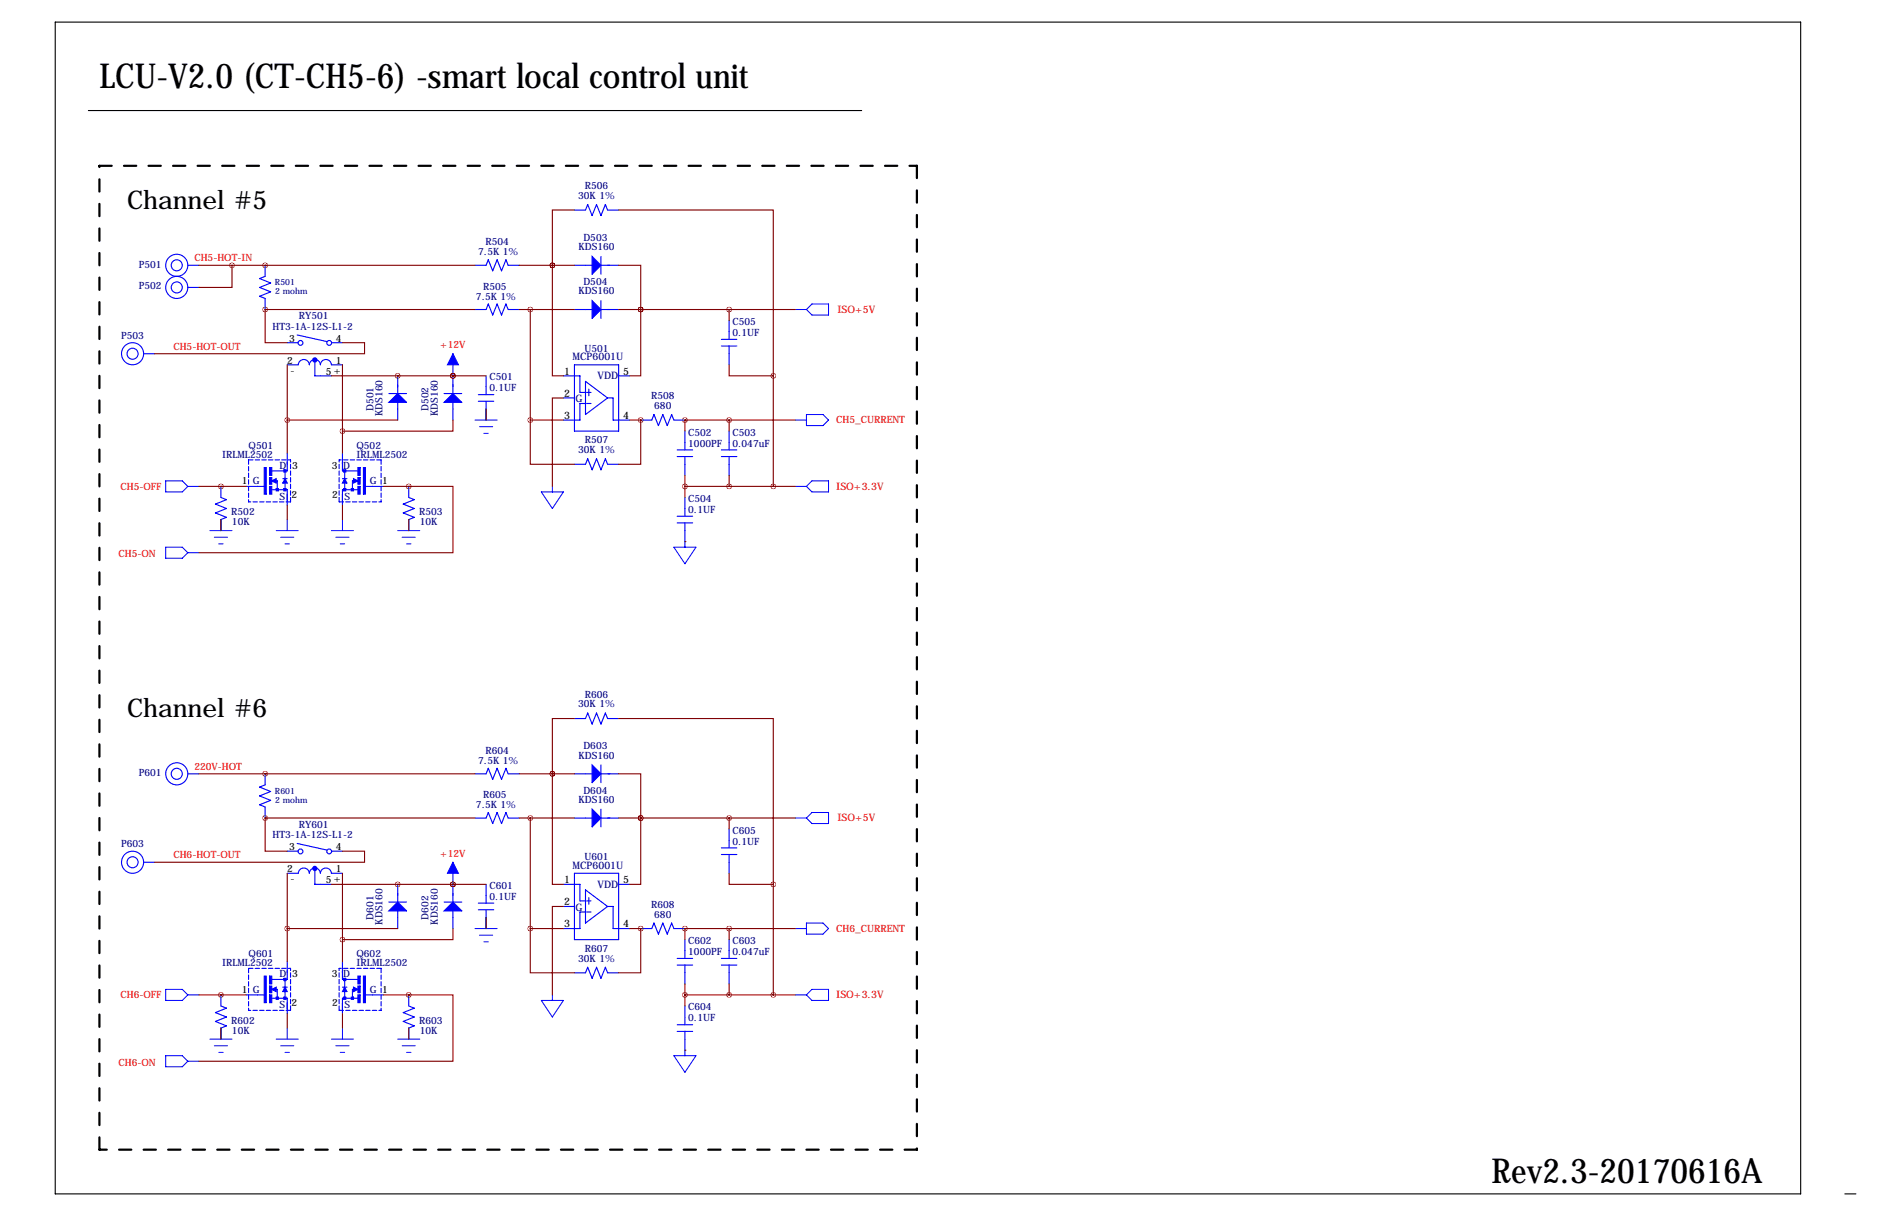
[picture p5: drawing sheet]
<svg xmlns="http://www.w3.org/2000/svg" width="432mm" height="279mm" viewBox="0 0 432 279" stroke-linecap="round" stroke-linejoin="round" font-family="sans-serif">
<path d="M12.7 5.1h401.3v269.2h-401.3zM20.3 25.4h177.8M424.2 274.3h2.5" fill="none" stroke="#000" stroke-width=".25"/>
<path d="M22.9 38.1h187.9M210.8 38.1v226.1M22.9 264.2v-226.1M210.8 264.2h-187.9" fill="none" stroke="#000" stroke-width=".51" stroke-dasharray="2.8 2.8"/>
<g fill="none" stroke="#00f" stroke-width=".25">
<path d="M132.1 48.3h2.5l.5-1.3 1 2.5 1.1-2.5 1 2.5 1-2.5 .5 1.3h2.5M138.2 58.9v4.1M43.2 61h2.5M43.2 66h2.5M61 61v2.5l-1.3 .5 2.5 1-2.5 1 2.5 1.1-2.5 1 1.3 .5v2.5M66 78.7h2.6M68.3 77l6.9 1.5M76.2 78.7h2.5M109.2 61h2.6l.5-1.3 1 2.5 1-2.5 1 2.5 1-2.5 .5 1.3h2.6M109.2 71.1h2.6l.5-1.3 1 2.6 1-2.6 1 2.6 1-2.6 .5 1.3h2.6M132.1 61h10.1M132.1 71.1h10.1"/>
<path d="M138.2 69.1v4.1M165.9 78h3.5M165.9 79.5h3.5M167.6 73.7v4.3M167.6 79.5v4.3M33 81.3h2.6M66 83.8h2.6a1.27 1.27 0 0 1 1.3-1.2 1.27 1.27 0 0 1 1.2 1.2 1.27 1.27 0 0 1 1.3-1.2 1.27 1.27 0 0 1 1.3 1.2 1.27 1.27 0 0 1 1.2-1.2 1.27 1.27 0 0 1 1.3 1.2h2.5M72.4 82.5v3.9h3.8M89.4 90.4h4.1M91.4 86.4v10.1M102.1 90.4h4.1M104.1 86.4v10.1"/>
<path d="M110 90.7h3.5M110 92.2h3.5M111.8 86.4v4.3M111.8 92.2v4.3M129.5 86.4h3.8v3.8h1.3M129.5 91.4h2.6M132.1 83.8h10.1v15.3h-10.1zM134.6 92.7h-1.3v3.8h-3.8M134.6 87.6l5.1 3.8-5.1 3.8zM134.9 90.2h1M134.9 92.7h1M135.4 89.4v1.5"/>
<path d="M139.7 91.4h1.3v5.1h3.8M142.2 86.4h2.6M147.3 96.5h2.6l.5-1.3 1 2.6 1-2.6 1 2.6 1-2.6 .5 1.3h2.6M157.5 99.1v4.3M167.6 99.1v4.3M50.8 111.8v2.5l1.3 .5-2.6 1 2.6 1-2.6 1.1 2.6 1-1.3 .5v2.5M56.6 111.8h4.4M57.1 107.2v1M57.1 108.7v1M57.1 110.2v1.1M57.1 111.8v1M57.1 113.3v1"/>
<path d="M57.1 114.8v.5h.6M58.2 105.7h-1.1v1M58.2 115.3h1M58.7 105.7h1M59.7 115.3h1M60.2 105.7h1M61.2 115.3h1M61.7 105.7h1M62.2 110.5h1.6v2M62.5 112.5h3.5v3.6M62.7 115.3h1.1M63.2 105.7h1.1"/>
<path d="M64.3 115.3h1M64.8 105.7h1M65 110h1M65.5 108.2v1.8M65.5 111v1.5M66 104.1v4.1h-3.5M66.3 105.7h.5v.5M66.8 106.7v1M66.8 108.2v1M66.8 109.7v1M66.8 111.3v1M66.8 112.8v1"/>
<path d="M66.8 114.3v1h-1M78 114.3v1h1M78 106.7v1M78 108.2v1M78 109.7v1M78 111.3v1M78 112.8v1M78.5 105.7h-.5v.5M78.7 104.1v4.1h3.6M78.7 110h1.1M79 105.7h1M79.2 108.2v1.8"/>
<path d="M79.2 111v1.5M79.5 115.3h1M80.5 105.7h1M81 115.3h1M82 105.7h1.1M82.3 112.5h-3.6v3.6M82.5 115.3h1.1M82.5 110.5h-1.5v2M83.6 105.7h1M83.8 111.8h4.3M84.1 115.3h1M85.1 105.7h1"/>
<path d="M85.6 115.3h1M86.6 105.7h1v1M87.6 114.8v.5h-.5M87.6 107.2v1M87.6 108.7v1M87.6 110.2v1.1M87.6 111.8v1M87.6 113.3v1M94 111.8v2.5l1.2 .5-2.5 1 2.5 1-2.5 1.1 2.5 1-1.2 .5v2.5M132.1 106.7h2.5l.5-1.3 1 2.5 1.1-2.5 1 2.5 1-2.5 .5 1.3h2.5M155.7 103.4h3.6M155.7 104.9h3.6"/>
<path d="M155.7 118.6h3.6M157.5 104.9v4.3M157.5 114.3v4.3M165.9 103.4h3.5M165.9 104.9h3.5M167.6 104.9v4.3M155.7 120.1h3.6M157.5 120.1v4.4M43.2 177.8h2.5M61 177.8v2.5l-1.3 .5 2.5 1.1-2.5 1 2.5 1-2.5 1 1.3 .5v2.6M109.2 177.8h2.6l.5-1.3 1 2.6 1-2.6 1 2.6 1-2.6 .5 1.3h2.6M132.1 177.8h10.1"/>
<path d="M132.1 165.1h2.5l.5-1.3 1 2.6 1.1-2.6 1 2.6 1-2.6 .5 1.3h2.5M138.2 175.8v4M33 198.1h2.6M66 195.6h2.6M68.3 193.8l6.9 1.5M72.4 199.4v3.8h3.8M76.2 195.6h2.5M109.2 188h2.6l.5-1.3 1 2.5 1-2.5 1 2.5 1-2.5 .5 1.3h2.6M132.1 188h10.1M138.2 185.9v4.1M165.9 194.8h3.5M165.9 196.3h3.5"/>
<path d="M167.6 190.5v4.3M167.6 196.3v4.4M66 200.7l2.6-.1a1.27 1.27 0 0 1 1.3-1.2 1.27 1.27 0 0 1 1.2 1.3 1.27 1.27 0 0 1 1.3-1.3 1.27 1.27 0 0 1 1.3 1.3 1.27 1.27 0 0 1 1.2-1.3 1.27 1.27 0 0 1 1.3 1.3h2.5M89.4 207.3h4.1M91.4 203.2v10.2M102.1 207.3h4.1M104.1 203.2v10.2M110 207.5h3.5M110 209h3.5M111.8 203.2v4.3M111.8 209v4.4M129.5 203.2h3.8v3.8h1.3"/>
<path d="M129.5 208.3h2.6M132.1 200.7h10.1v15.2h-10.1zM134.6 204.5l5.1 3.8-5.1 3.8zM134.6 209.5h-1.3v3.9h-3.8M134.9 207h1M134.9 209.5h1M135.4 206.2v1.6M139.7 208.3h1.3v5.1h3.8M142.2 203.2h2.6M147.3 213.4h2.6l.5-1.3 1 2.5 1-2.5 1 2.5 1-2.5 .5 1.3h2.6M157.5 215.9v4.3M167.6 215.9v4.3"/>
<path d="M50.8 228.6v2.5l1.3 .5-2.6 1.1 2.6 1-2.6 1 2.6 1-1.3 .5v2.6M56.6 228.6h4.4M57.1 224v1M57.1 225.6v1M57.1 227.1v1M57.1 228.6v1M57.1 230.1v1M57.1 231.6v.6h.6M58.2 222.5h-1.1v1M58.2 232.2h1M58.7 222.5h1M59.7 232.2h1"/>
<path d="M60.2 222.5h1M61.2 232.2h1M61.7 222.5h1M62.2 227.3h1.6v2.1M62.5 229.4h3.5v3.5M62.7 232.2h1.1M63.2 222.5h1.1M64.3 232.2h1M64.8 222.5h1M65 226.8h1M65.5 225v1.8M65.5 227.8v1.6"/>
<path d="M66 221v4h-3.5M66.3 222.5h.5v.5M66.8 223.5v1M66.8 225v1.1M66.8 226.6v1M66.8 228.1v1M66.8 229.6v1M66.8 231.1v1.1h-1M78 223.5v1M78 225v1.1M78 226.6v1M78 228.1v1"/>
<path d="M78 229.6v1M78 231.1v1.1h1M78.5 222.5h-.5v.5M78.7 221v4h3.6M78.7 226.8h1.1M79 222.5h1M79.2 225v1.8M79.2 227.8v1.6M79.5 232.2h1M80.5 222.5h1M81 232.2h1M82 222.5h1.1"/>
<path d="M82.3 229.4h-3.6v3.5M82.5 227.3h-1.5v2.1M82.5 232.2h1.1M83.6 222.5h1M83.8 228.6h4.3M84.1 232.2h1M85.1 222.5h1M85.6 232.2h1M86.6 222.5h1v1M87.6 224v1M87.6 225.6v1M87.6 227.1v1"/>
<path d="M87.6 228.6v1M87.6 230.1v1M87.6 231.6v.6h-.5M94 228.6v2.5l1.2 .5-2.5 1.1 2.5 1-2.5 1 2.5 1-1.2 .5v2.6M132.1 223.5h2.5l.5-1.3 1 2.6 1.1-2.6 1 2.6 1-2.6 .5 1.3h2.5M155.7 220.2h3.6M155.7 221.7h3.6M155.7 235.5h3.6M155.7 237h3.6M157.5 221.7v4.4M157.5 231.1v4.4M157.5 237v4.3"/>
<path d="M165.9 220.2h3.5M165.9 221.7h3.5M167.6 221.7v4.4"/>
<circle cx="40.6" cy="66" r="1.27"/>
<circle cx="40.6" cy="61" r="1.27"/>
<circle cx="40.6" cy="61" r="2.54"/>
<circle cx="40.6" cy="66" r="2.54"/>
<circle cx="69.1" cy="78.8" r=".56"/>
<circle cx="75.7" cy="78.8" r=".56"/>
<circle cx="30.5" cy="81.3" r="1.27"/>
<circle cx="30.5" cy="81.3" r="2.54"/>
<circle cx="40.6" cy="177.8" r="1.27"/>
<circle cx="40.6" cy="177.8" r="2.54"/>
<circle cx="30.5" cy="198.1" r="1.27"/>
<circle cx="30.5" cy="198.1" r="2.54"/>
<circle cx="69.1" cy="195.6" r=".56"/>
<circle cx="75.7" cy="195.6" r=".56"/>
</g>
<g fill="none" stroke="#00f" stroke-width=".51">
<circle cx="72.4" cy="82.7" r=".36"/>
<circle cx="72.4" cy="199.5" r=".36"/>
</g>
<g fill="#00f" stroke="#00f" stroke-width=".25">
<path d="M60.8 107.4h.4v6.1h-.4z"/>
<path d="M62 107.4h.5v1.8h-.5z"/>
<path d="M62 109.7h.5v1.6h-.5z"/>
<path d="M62 111.8h.5v1.7h-.5z"/>
<path d="M62.5 110.5l1-.5v1z"/>
<path d="M65.5 110l.5 1h-1z"/>
<path d="M63.5 112.3h.5v.5h-.5z"/>
<path d="M65.3 112.3h.5v.5h-.5z"/>
<path d="M65.3 107.9h.5v.6h-.5z"/>
<path d="M83.6 107.4h.4v6.1h-.4z"/>
<path d="M82.3 107.4h.5v1.8h-.5z"/>
<path d="M82.3 109.7h.5v1.6h-.5z"/>
<path d="M82.3 111.8h.5v1.7h-.5z"/>
<path d="M81.3 110l1 .5-1 .5z"/>
<path d="M79.2 110l.6 1h-1.1z"/>
<path d="M80.8 112.3h.5v.5h-.5z"/>
<path d="M79 112.3h.5v.5h-.5z"/>
<path d="M79 107.9h.5v.6h-.5z"/>
<path d="M89.4 92.5l2-2.1 2.1 2.1z"/>
<path d="M102.1 92.5l2-2.1 2.1 2.1z"/>
<path d="M60.8 224.3h.4v6.1h-.4z"/>
<path d="M62 224.3h.5v1.8h-.5z"/>
<path d="M62 226.6h.5v1.5h-.5z"/>
<path d="M62 228.6h.5v1.8h-.5z"/>
<path d="M62.5 227.3l1-.5v1z"/>
<path d="M65.5 226.8l.5 1h-1z"/>
<path d="M63.5 229.1h.5v.5h-.5z"/>
<path d="M65.3 229.1h.5v.5h-.5z"/>
<path d="M65.3 224.8h.5v.5h-.5z"/>
<path d="M83.6 224.3h.4v6.1h-.4z"/>
<path d="M82.3 224.3h.5v1.8h-.5z"/>
<path d="M82.3 226.6h.5v1.5h-.5z"/>
<path d="M82.3 228.6h.5v1.8h-.5z"/>
<path d="M81.3 226.8l1 .5-1 .5z"/>
<path d="M79.2 226.8l.6 1h-1.1z"/>
<path d="M80.8 229.1h.5v.5h-.5z"/>
<path d="M79 229.1h.5v.5h-.5z"/>
<path d="M79 224.8h.5v.5h-.5z"/>
<path d="M89.4 209.3l2-2 2.1 2z"/>
<path d="M102.1 209.3l2-2 2.1 2z"/>
<path d="M136.1 58.9l2.1 2.1-2.1 2z"/>
<path d="M136.1 69.1l2.1 2-2.1 2.1z"/>
<path d="M136.1 175.8l2.1 2-2.1 2z"/>
<path d="M136.1 185.9l2.1 2.1-2.1 2z"/>
</g>
<g fill="none" stroke="#00f" stroke-width=".23">
<path d="M182.9 71.1h2.5M185.4 71.1l1.3-1.3h3.8v2.6h-3.8zM104.1 81.3v5.1M109.2 96.5h5.1M110.2 98h3.1M111.3 99.6h1M111.8 94v2.5M182.9 96.5h2.5M185.4 95.2h3.8l1.3 1.3-1.3 1.3h-3.8zM38.1 110.5h3.8l1.3 1.3-1.3 1.2h-3.8zM43.2 111.8h2.5M50.8 119.4v2.5"/>
<path d="M66 119.4v2.5M78.7 119.4v2.5M94 119.4v2.5M124.5 113h5l-2.5 3.8zM127 111.8v1.2M182.9 111.8h2.5M185.4 111.8l1.3-1.3h3.8v2.5h-3.8zM38.1 125.7h3.8l1.3 1.3-1.3 1.3h-3.8zM43.2 127h2.5M48.3 121.9h5M49.3 123.4h3M50.3 125h1"/>
<path d="M63.5 121.9h5.1M64.5 123.4h3.1M65.5 125h1M76.2 121.9h5.1M77.2 123.4h3.1M78.2 125h1M91.4 121.9h5.1M92.5 123.4h3M93.5 125h1M154.9 125.7h5.1l-2.5 3.8zM157.5 124.5v1.2M104.1 198.1v5.1"/>
<path d="M182.9 188h2.5M185.4 188l1.3-1.3h3.8v2.5h-3.8zM109.2 213.4h5.1M110.2 214.9h3.1M111.3 216.4h1M111.8 210.8v2.6M182.9 213.4h2.5M185.4 212.1h3.8l1.3 1.3-1.3 1.2h-3.8zM38.1 227.3h3.8l1.3 1.3-1.3 1.3h-3.8zM43.2 228.6h2.5M48.3 238.8h5M50.8 236.2v2.6"/>
<path d="M63.5 238.8h5.1M66 236.2v2.6M76.2 238.8h5.1M78.7 236.2v2.6M91.4 238.8h5.1M94 236.2v2.6M124.5 229.9h5l-2.5 3.8zM127 228.6v1.3M182.9 228.6h2.5M185.4 228.6l1.3-1.3h3.8v2.6h-3.8zM38.1 242.6h3.8l1.3 1.2-1.3 1.3h-3.8zM43.2 243.8h2.5"/>
<path d="M49.3 240.3h3M50.3 241.8h1M64.5 240.3h3.1M65.5 241.8h1M77.2 240.3h3.1M78.2 241.8h1M92.5 240.3h3M93.5 241.8h1M154.9 242.6h5.1l-2.5 3.8zM157.5 241.3v1.3"/>
</g>
<g fill="#00f" stroke="#00f" stroke-width=".23">
<path d="M104.1 81.3l1.3 2.5h-2.5z"/>
<path d="M104.1 198.1l1.3 2.6h-2.5z"/>
</g>
<g fill="none" stroke="#800000" stroke-width=".25">
<path d="M132.1 48.3h-5.1v12.7M142.2 48.3h35.6v38.1M45.7 61h63.5M53.3 61v5h-7.6M61 61h.1M61 71.1h.1M61 71.1v7.6h5M61 71.1h48.2M78.7 78.7h5.1v2.6h-48.2M119.4 61h12.7M119.4 71.1h12.7M121.9 71.1v25.4"/>
<path d="M127 61v25.4h2.5M127 61h.1M142.2 61h5.1v10.1M142.2 71.1h40.7M147.3 71.1v15.3h-2.5M147.3 71.1h.1M167.6 71.1v2.6M66 83.8v20.3M66 96.5h25.4M76.2 86.4h35.6M78.7 83.8v20.3M91.4 86.4h.1"/>
<path d="M104.1 86.4h.1M104.1 96.5v2.6h-25.4M111.8 94v2.5M121.9 96.5v10.2h10.2M121.9 96.5h7.6M129.5 91.4h-2.5v20.4M144.8 96.5h2.5M147.3 96.5h.1M147.3 96.5v10.2h-5.1M157.5 96.5h.1M157.5 96.5h25.4M157.5 96.5v2.6"/>
<path d="M167.6 83.8v2.6h10.2M167.6 96.5v2.6M177.8 86.4v25.4M45.7 111.8h10.9M50.8 111.8h.1M50.8 119.4v2.5M66 116.1v3.3M78.7 116.1v3.3M88.1 111.8h5.9M94 111.8h.1M94 111.8h10.1v15.2h-58.4M94 119.4v2.5"/>
<path d="M157.5 111.8h25.4M157.5 109.2v5.1M167.6 109.2v2.6M157.5 124.5h.1M45.7 177.8h63.5M61 177.8h.1M119.4 177.8h12.7M127 177.8v25.4h2.5M127 177.8h.1M132.1 165.1h-5.1v12.7M142.2 177.8h5.1v10.2M142.2 165.1h35.6v38.1"/>
<path d="M61 188v7.6h5M61 188h.1M61 188h48.2M78.7 195.6h5.1v2.5h-48.2M119.4 188h12.7M121.9 188v25.4M142.2 188h40.7M147.3 188v15.2h-2.5M147.3 188h.1M167.6 188v2.5M66 200.7v20.3M66 213.4h25.4"/>
<path d="M76.2 203.2h35.6M78.7 200.7v20.3M91.4 203.2h.1M104.1 203.2h.1M104.1 213.4v2.5h-25.4M111.8 210.8v2.6M121.9 213.4v10.1h10.2M121.9 213.4h7.6M129.5 208.3h-2.5v20.3M144.8 213.4h2.5M147.3 213.4h.1M147.3 213.4v10.1h-5.1"/>
<path d="M157.5 213.4h.1M157.5 213.4h25.4M157.5 213.4v2.5M167.6 200.7v2.5h10.2M167.6 213.4v2.5M177.8 203.2v25.4M45.7 228.6h10.9M50.8 228.6h.1M50.8 236.2v2.6M66 232.9v3.3M78.7 232.9v3.3M88.1 228.6h5.9"/>
<path d="M94 228.6h.1M94 228.6h10.1v15.2h-58.4M94 236.2v2.6M157.5 228.6h25.4M157.5 226.1v5M167.6 226.1v2.5M157.5 241.3h.1"/>
</g>
<path d="M104.1 86.4a.05 .05 0 0 0 .1 0 .05 .05 0 0 0-.1 0zM91.4 86.4a.05 .05 0 0 0 .1 0 .05 .05 0 0 0-.1 0zM104.1 86.4a.05 .05 0 0 0 .1 0 .05 .05 0 0 0-.1 0zM66 96.5a.05 .05 0 0 0 .1 0 .05 .05 0 0 0-.1 0zM78.7 99.1a.05 .05 0 0 0 .1 0 .05 .05 0 0 0-.1 0zM93.9 111.8a.05 .05 0 0 0 .1 0 .05 .05 0 0 0-.1 0zM53.3 61a.05 .05 0 0 0 .1 0 .05 .05 0 0 0-.1 0zM104.1 203.2a.05 .05 0 0 0 .1 0 .05 .05 0 0 0-.1 0zM91.4 203.2a.05 .05 0 0 0 .1 0 .05 .05 0 0 0-.1 0zM104.1 203.2a.05 .05 0 0 0 .1 0 .05 .05 0 0 0-.1 0zM66 213.4a.05 .05 0 0 0 .1 0 .05 .05 0 0 0-.1 0zM78.7 215.9a.05 .05 0 0 0 .1 0 .05 .05 0 0 0-.1 0zM93.9 228.6a.05 .05 0 0 0 .1 0 .05 .05 0 0 0-.1 0zM121.9 71.1a.05 .05 0 0 0 .1 0 .05 .05 0 0 0-.1 0zM147.3 71.1a.05 .05 0 0 0 .1 0 .05 .05 0 0 0-.1 0zM147.3 96.5a.05 .05 0 0 0 .1 0 .05 .05 0 0 0-.1 0zM121.9 96.5a.05 .05 0 0 0 .1 0 .05 .05 0 0 0-.1 0zM157.4 96.5a.05 .05 0 0 0 .1 0 .05 .05 0 0 0-.1 0zM167.6 96.5a.05 .05 0 0 0 .1 0 .05 .05 0 0 0-.1 0zM167.6 111.8a.05 .05 0 0 0 .1 0 .05 .05 0 0 0-.1 0zM147.3 71.1a.05 .05 0 0 0 .1 0 .05 .05 0 0 0-.1 0zM157.4 111.8a.05 .05 0 0 0 .1 0 .05 .05 0 0 0-.1 0zM167.6 71.1a.05 .05 0 0 0 .1 0 .05 .05 0 0 0-.1 0zM121.9 188a.05 .05 0 0 0 .1 0 .05 .05 0 0 0-.1 0zM147.3 188a.05 .05 0 0 0 .1 0 .05 .05 0 0 0-.1 0zM147.3 213.4a.05 .05 0 0 0 .1 0 .05 .05 0 0 0-.1 0zM121.9 213.4a.05 .05 0 0 0 .1 0 .05 .05 0 0 0-.1 0zM157.4 213.4a.05 .05 0 0 0 .1 0 .05 .05 0 0 0-.1 0zM167.6 213.4a.05 .05 0 0 0 .1 0 .05 .05 0 0 0-.1 0zM167.6 228.6a.05 .05 0 0 0 .1 0 .05 .05 0 0 0-.1 0zM147.3 188a.05 .05 0 0 0 .1 0 .05 .05 0 0 0-.1 0zM157.4 228.6a.05 .05 0 0 0 .1 0 .05 .05 0 0 0-.1 0zM167.6 188a.05 .05 0 0 0 .1 0 .05 .05 0 0 0-.1 0zM60.9 71.1a.05 .05 0 0 0 .1 0 .05 .05 0 0 0-.1 0zM60.9 188a.05 .05 0 0 0 .1 0 .05 .05 0 0 0-.1 0zM60.9 177.8a.05 .05 0 0 0 .1 0 .05 .05 0 0 0-.1 0zM60.9 61a.05 .05 0 0 0 .1 0 .05 .05 0 0 0-.1 0z" fill="#800000" stroke="#800000" stroke-width="1.1"/>
<g font-size="7.9">
<text x="22.9" y="20.3">LCU-V2.0 (CT-CH5-6) -smart local control unit</text>
<text x="342.9" y="271.8">Rev2.3-20170616A</text>
</g>
<g font-size="5.9">
<text x="29.2" y="48">Channel #5</text>
<text x="29.2" y="164.8">Channel #6</text>
</g>
<g font-size="2.4" fill="#f00">
<text x="192.5" y="71.9">ISO+5V</text>
<text x="192.3" y="112.5">ISO+3.3V</text>
<text x="192.5" y="188.7">ISO+5V</text>
<text x="192.3" y="229.4">ISO+3.3V</text>
</g>
<g font-size="2.4" fill="#000080">
<text x="131.6" y="82.7">MCP6001U</text>
<text x="137.4" y="87.1">VDD</text>
<text x="132.3" y="92.5">G</text>
<text x="131.6" y="199.6">MCP6001U</text>
<text x="137.4" y="204">VDD</text>
<text x="132.3" y="209.3">G</text>
</g>
<g font-size="2.4">
<text x="129.7" y="86.1">1</text>
<text x="143.3" y="86.1">5</text>
<text x="129.7" y="91.2">2</text>
<text x="129.7" y="96.3">3</text>
<text x="143.3" y="96.3">4</text>
<text x="129.7" y="202.9">1</text>
<text x="143.3" y="202.9">5</text>
<text x="129.7" y="208">2</text>
<text x="129.7" y="213.1">3</text>
<text x="143.3" y="213.1">4</text>
</g>
<g font-size="2.3" fill="#000080">
<text x="132.9" y="45.7">30K 1%</text>
<text x="134.5" y="43.4">R506</text>
<text x="109.9" y="58.7">7.5K 1%</text>
<text x="111.6" y="56.4">R504</text>
<text x="133" y="57.5">KDS160</text>
<text x="134.1" y="55.4">D503</text>
<text x="31.9" y="61.6">P501</text>
<text x="134.1" y="65.5">D504</text>
<text x="31.9" y="66.4">P502</text>
<text x="109.4" y="68.8">7.5K 1%</text>
<text x="111.1" y="66.5">R505</text>
<text x="133" y="67.7">KDS160</text>
<text x="27.8" y="77.8">P503</text>
<text x="62.7" y="75.8">HT3-1A-12S-L1-2</text>
<text x="68.7" y="73.4">RY501</text>
<text x="168.4" y="74.7">C505</text>
<text x="168.4" y="77.2">0.1UF</text>
<text x="134.4" y="80.8">U501</text>
<text x="112.5" y="87.4">C501</text>
<text x="112.5" y="89.9">0.1UF</text>
<text x="85.9" y="94.5" transform="rotate(-90 85.9 94.5)">D501</text>
<text x="88" y="95.6" transform="rotate(-90 88 95.6)">KDS160</text>
<text x="98.6" y="94.5" transform="rotate(-90 98.6 94.5)">D502</text>
<text x="100.7" y="95.6" transform="rotate(-90 100.7 95.6)">KDS160</text>
<text x="149.7" y="91.7">R508</text>
<text x="150.4" y="94">680</text>
<text x="134.5" y="101.9">R507</text>
<text x="158.2" y="100.1">C502</text>
<text x="168.4" y="100.1">C503</text>
<text x="51.1" y="105.2">IRLML2502</text>
<text x="57.1" y="103.1">Q501</text>
<text x="64.3" y="107.7">D</text>
<text x="78.9" y="107.7">D</text>
<text x="82" y="103.1">Q502</text>
<text x="82" y="105.2">IRLML2502</text>
<text x="132.9" y="104.1">30K 1%</text>
<text x="158.2" y="102.6">1000PF</text>
<text x="168.4" y="102.6">0.047uF</text>
<text x="85" y="111.3">G 1</text>
<text x="53.2" y="118.4">R502</text>
<text x="64.3" y="114.8">S</text>
<text x="79.2" y="114.8">S</text>
<text x="96.4" y="118.4">R503</text>
<text x="158.2" y="115.3">C504</text>
<text x="158.2" y="117.9">0.1UF</text>
<text x="53.3" y="120.7">10K</text>
<text x="96.5" y="120.7">10K</text>
<text x="134.5" y="160.3">R606</text>
<text x="132.9" y="162.6">30K 1%</text>
<text x="111.6" y="173.2">R604</text>
<text x="134.1" y="172.2">D603</text>
<text x="31.9" y="178.4">P601</text>
<text x="109.9" y="175.5">7.5K 1%</text>
<text x="133" y="174.3">KDS160</text>
<text x="109.4" y="185.7">7.5K 1%</text>
<text x="111.1" y="183.4">R605</text>
<text x="133" y="184.5">KDS160</text>
<text x="134.1" y="182.4">D604</text>
<text x="68.7" y="190.2">RY601</text>
<text x="168.4" y="191.5">C605</text>
<text x="27.8" y="194.7">P603</text>
<text x="62.7" y="192.6">HT3-1A-12S-L1-2</text>
<text x="134.4" y="197.6">U601</text>
<text x="168.4" y="194.1">0.1UF</text>
<text x="112.5" y="204.2">C601</text>
<text x="112.5" y="206.8">0.1UF</text>
<text x="149.7" y="208.5">R608</text>
<text x="85.9" y="211.3" transform="rotate(-90 85.9 211.3)">D601</text>
<text x="88" y="212.4" transform="rotate(-90 88 212.4)">KDS160</text>
<text x="98.6" y="211.3" transform="rotate(-90 98.6 211.3)">D602</text>
<text x="100.7" y="212.4" transform="rotate(-90 100.7 212.4)">KDS160</text>
<text x="150.4" y="210.8">680</text>
<text x="51.1" y="222">IRLML2502</text>
<text x="57.1" y="220">Q601</text>
<text x="82" y="220">Q602</text>
<text x="82" y="222">IRLML2502</text>
<text x="132.9" y="221">30K 1%</text>
<text x="134.5" y="218.7">R607</text>
<text x="158.2" y="216.9">C602</text>
<text x="158.2" y="219.5">1000PF</text>
<text x="168.4" y="216.9">C603</text>
<text x="168.4" y="219.5">0.047uF</text>
<text x="64.3" y="224.5">D</text>
<text x="78.9" y="224.5">D</text>
<text x="64.3" y="231.6">S</text>
<text x="79.2" y="231.6">S</text>
<text x="85" y="228.1">G 1</text>
<text x="158.2" y="232.2">C604</text>
<text x="53.2" y="235.2">R602</text>
<text x="53.3" y="237.5">10K</text>
<text x="96.4" y="235.2">R603</text>
<text x="96.5" y="237.5">10K</text>
<text x="158.2" y="234.7">0.1UF</text>
</g>
<g font-size="2.3" fill="#f00">
<text x="44.7" y="60">CH5-HOT-IN</text>
<text x="39.9" y="80.4">CH5-HOT-OUT</text>
<text x="101.2" y="80">+12V</text>
<text x="192.3" y="97.3">CH5_CURRENT</text>
<text x="27.7" y="112.5">CH5-OFF</text>
<text x="27.2" y="128">CH5-ON</text>
<text x="44.7" y="176.9">220V-HOT</text>
<text x="39.9" y="197.2">CH6-HOT-OUT</text>
<text x="101.2" y="196.8">+12V</text>
<text x="192.3" y="214.1">CH6_CURRENT</text>
<text x="27.7" y="229.4">CH6-OFF</text>
<text x="27.2" y="244.9">CH6-ON</text>
</g>
<g font-size="2.3">
<text x="66" y="83.6">2</text>
<text x="66.5" y="78.5">3</text>
<text x="77.2" y="78.5">4</text>
<text x="77.2" y="83.6">1</text>
<text x="66.8" y="85.9">-</text>
<text x="74.9" y="86.1">5 +</text>
<text x="67.2" y="107.7">3</text>
<text x="76.3" y="107.7">3</text>
<text x="55.6" y="111.3">1 G</text>
<text x="67.1" y="114.3">2</text>
<text x="76.4" y="114.3">2</text>
<text x="66.5" y="195.3">3</text>
<text x="77.2" y="195.3">4</text>
<text x="66" y="200.4">2</text>
<text x="66.8" y="202.7">-</text>
<text x="74.9" y="202.9">5 +</text>
<text x="77.2" y="200.4">1</text>
<text x="67.2" y="224.5">3</text>
<text x="76.3" y="224.5">3</text>
<text x="55.6" y="228.1">1 G</text>
<text x="67.1" y="231.2">2</text>
<text x="76.4" y="231.2">2</text>
</g>
<g font-size="2" fill="#000080">
<text x="63.2" y="65.5">R501</text>
<text x="63.2" y="67.6">2 mohm</text>
<text x="63.2" y="182.4">R601</text>
<text x="63.2" y="184.4">2 mohm</text>
</g>
</svg>
